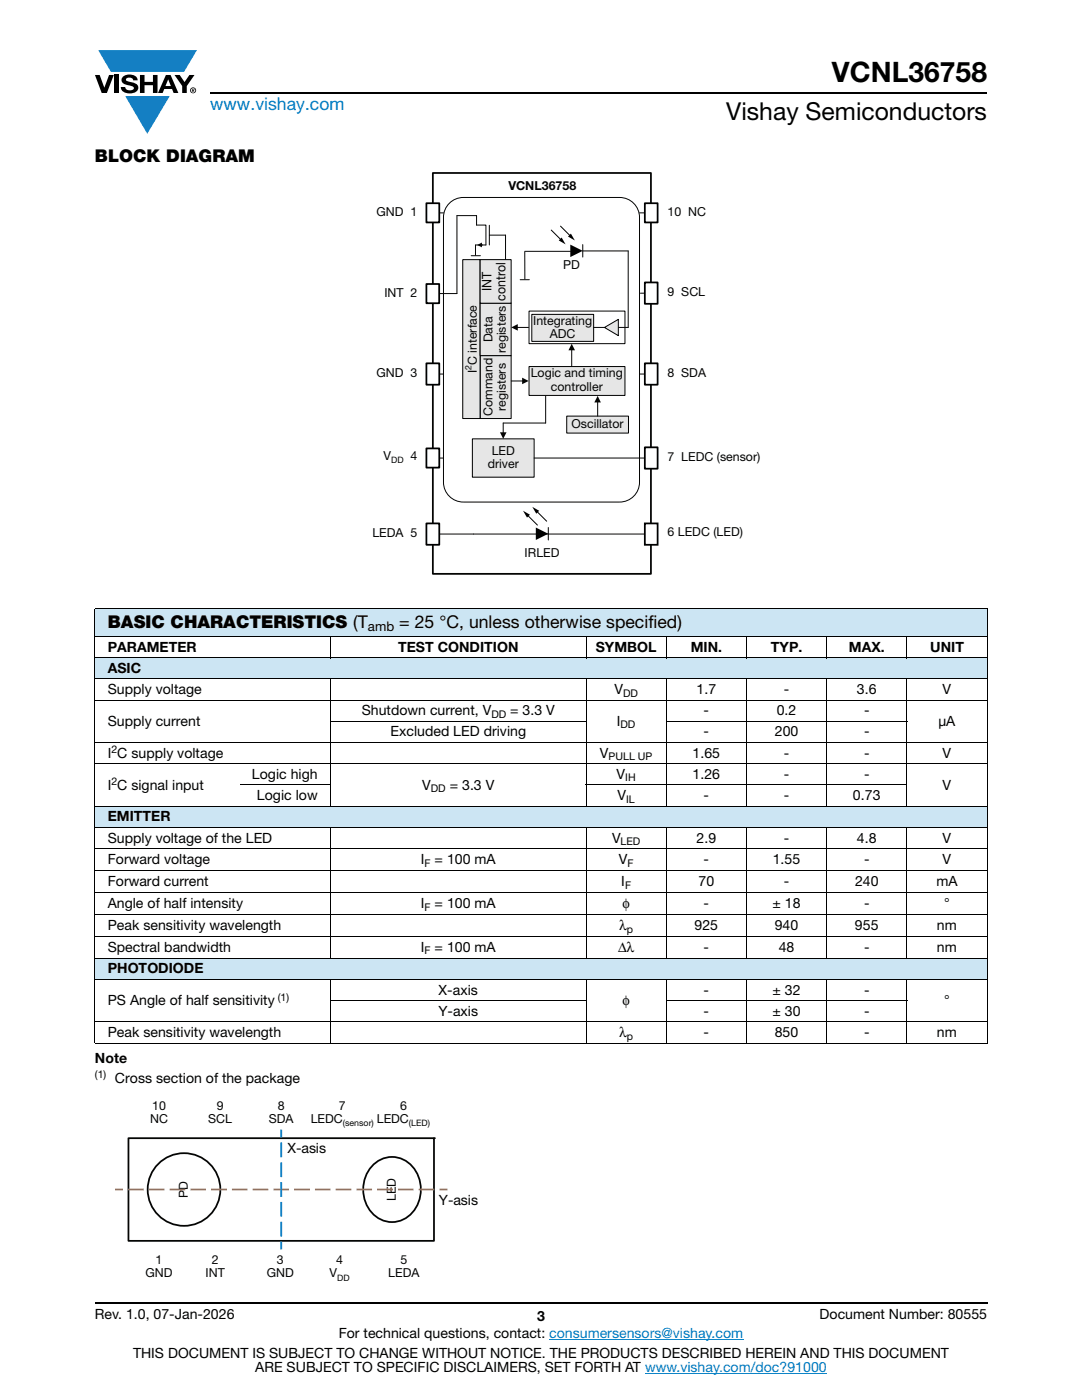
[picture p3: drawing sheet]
<svg xmlns="http://www.w3.org/2000/svg" width="216mm" height="279mm" viewBox="0 0 216 279" stroke-linecap="round" stroke-linejoin="round" font-family="sans-serif">
<g fill="#147fc3">
<path d="M19.6 10h19.7l-2.6 4.3h-1.1h-13.5z"/>
<path d="M25 19.2h8.9l-4.5 7.5z"/>
</g>
<g fill="#000">
<path d="M18.9 15h1l.9 2.5 1-2.5h.9l-1.4 3.6h-1zM22.9 15h.9v3.6h-.9zM24.6 15.3a2.1 2.1 0 0 1 2.8 .3l.1 .4h-.9a.79 .79 0 0 0-.7-.5 .79 .79 0 0 0-.8 .4l.3 .3 1 .2a1.08 1.08 0 0 1 1.2 1 1.08 1.08 0 0 1-1.1 1.2 1.73 1.73 0 0 1-2.4-1.2h.9a.96 .96 0 0 0 .8 .6 .96 .96 0 0 0 .9-.4 1.31 1.31 0 0 0-1.2-.6 1.03 1.03 0 0 1-1.1-.6 1.03 1.03 0 0 1 .2-1.1zM27.9 15h.9v1.3h1.7v-1.3h.9v3.6h-.9v-1.6h-1.7v1.6h-.9zM34.8 15h1.1l.9 1.4 1-1.4h1l-1.5 2.2v1.4h-.9v-1.4z"/>
<path d="M33.6 15.9l.5 1.3h-1.1zM33.1 15l-1.6 3.6h1l.3-.8h1.5l.3 .8h1l-1.6-3.6z"/>
<path d="M38.4 17.8h.2v.2h-.2zM38.3 17.7v.7h.1v-.3l.4 .3-.2-.3 .2-.2-.1-.2z"/>
<path d="M38.1 18a.46 .46 0 0 1 .9 0 .46 .46 0 0 1-.9 0zM37.9 18a.6 .6 0 0 0 1.2 0 .6 .6 0 0 0-1.2 0z"/>
</g>
<path d="M42 18.6h155M18.9 260h178.1" fill="none" stroke="#000" stroke-width=".36"/>
<path d="M109.6 267.3h38.7M128.7 274h36.3" fill="none" stroke="#007ec4" stroke-width=".2"/>
<g fill="#cce5f3">
<path d="M18.9 121.5h178.1v5.5h-178.1z"/>
<path d="M18.9 131.3h178.1v4.2h-178.1z"/>
<path d="M18.9 160.9h178.1v4.2h-178.1z"/>
<path d="M18.9 191.2h178.1v4.3h-178.1z"/>
</g>
<g fill="none" stroke="#000" stroke-width=".2">
<path d="M18.9 121.5h178.1M18.9 127h178.1M18.9 131.3h178.1M18.9 135.5h178.1M18.9 139.7h178.1M18.9 121.6v86.5M66 126.9v4.4M66 135.4v25.6M116.9 126.9v4.4M116.9 135.4v25.6M132.9 126.9v4.4M132.9 135.4v25.6"/>
<path d="M148.9 126.9v4.4M148.9 135.4v25.6M165 126.9v4.4M165 135.4v25.6M181 126.9v4.4M181 135.4v25.6M197 121.6v86.5M18.9 148.2h178.1M18.9 152.4h178.1M47.9 156.7h18.1M65.9 144h51.1M116.9 156.7h64.1"/>
<path d="M132.9 144h48.1M18.9 160.9h178.1M18.9 165.1h178.1M18.9 169.4h178.1M18.9 173.8h178.1M18.9 178.2h178.1M66 165v26.3M116.9 165v26.3M132.9 165v26.3M148.9 165v26.3M165 165v26.3M181 165v26.3"/>
<path d="M18.9 182.6h178.1M18.9 186.8h178.1M18.9 191.2h178.1M18.9 195.5h178.1M65.9 199.7h51.1M66 195.4v12.9M116.9 195.4v12.9M132.9 199.7h48.1M132.9 195.4v12.9M148.9 195.4v12.9M165 195.4v12.9M181 195.4v12.9"/>
<path d="M18.9 203.9h178.1M18.9 208.2h178.1"/>
</g>
<path d="M94.3 87.6h12.3v7.6h-12.3z" fill="#e6e6e6"/>
<path d="M94.3 87.6h12.3v7.6h-12.3z" fill="none" stroke="#000" stroke-width=".2"/>
<path d="M105.6 62.1h19.1v6.5h-19.1z" fill="none" stroke="#040503" stroke-width=".2"/>
<path d="M86.4 34.5h43.5v80h-43.5z" fill="none" stroke="#040503" stroke-width=".35"/>
<path d="M113.1 83h12.3v3.4h-12.3z" fill="#e6e6e6"/>
<path d="M113.1 83h12.3v3.4h-12.3z" fill="none" stroke="#000" stroke-width=".2"/>
<path d="M105.6 73.2h19.1v5.7h-19.1z" fill="#e6e6e6"/>
<path d="M105.6 73.2h19.1v5.7h-19.1z" fill="none" stroke="#000" stroke-width=".2"/>
<path d="M114.1 69.5v3.7" fill="none" stroke="#040503" stroke-width=".2"/>
<path d="M114.1 68.6l.6 1.3h-1.3z" fill="#040503"/>
<path d="M119.3 80.2v2.8" fill="none" stroke="#040503" stroke-width=".2"/>
<path d="M119.3 79l.6 1.3h-1.3z" fill="#040503"/>
<path d="M123.4 65.3h1.9" fill="none" stroke="#040503" stroke-width=".2"/>
<path d="M120.6 65.4l2.8-1.7v3.3z" fill="#e6e6e6"/>
<path d="M120.6 65.4l2.8-1.7v3.3z" fill="none" stroke="#000" stroke-width=".2"/>
<path d="M125.3 50.1v15.2" fill="none" stroke="#040503" stroke-width=".2"/>
<path d="M95.8 71h6.2v12.5h-6.2z" fill="#e6e6e6"/>
<path d="M95.8 71h6.2v12.5h-6.2z" fill="none" stroke="#000" stroke-width=".2"/>
<path d="M92.3 51.8h3.5v31.7h-3.5z" fill="#e6e6e6"/>
<path d="M92.3 51.8h3.5v31.7h-3.5z" fill="none" stroke="#000" stroke-width=".2"/>
<path d="M95.8 60.5h6.2v10.5h-6.2z" fill="#e6e6e6"/>
<path d="M95.8 60.5h6.2v10.5h-6.2z" fill="none" stroke="#000" stroke-width=".2"/>
<path d="M95.8 51.8h6.2v8.7h-6.2z" fill="#e6e6e6"/>
<path d="M95.8 51.8h6.2v8.7h-6.2z" fill="none" stroke="#000" stroke-width=".2"/>
<path d="M106.1 62.7h12.4v5.4h-12.4z" fill="#e6e6e6"/>
<path d="M106.1 62.7h12.4v5.4h-12.4z" fill="none" stroke="#000" stroke-width=".2"/>
<path d="M89.7 40.6a4 4 0 0 1 2.8-1.2h31.1a4 4 0 0 1 4 4v52.8a4 4 0 0 1-4 4h-31.1a4 4 0 0 1-4-4v-52.8a4 4 0 0 1 1.2-2.8zM104.7 50.2h9.1M100.4 84.4v2.1" fill="none" stroke="#040503" stroke-width=".2"/>
<path d="M99.8 86.3h1.3l-.7 1.3z" fill="#040503"/>
<g fill="none" stroke="#040503" stroke-width=".2">
<path d="M103.8 55.8h1.8M104.7 50.3v5.4M116.3 50.1h9.1M127.6 42.5h1.2M127.8 58.5h1.1M87.7 74.6h.8M102 76h2.4M108.9 79v5.4h-8.5M118.5 65.3h2.1M127.6 74.6h1.2M87.7 91.4h.8M106.6 91.4h22.3"/>
<path d="M87.7 106.6h41.1"/>
</g>
<path d="M104.2 75.4l1.3 .6-1.3 .7z" fill="#040503"/>
<path d="M103 65.3h2.5" fill="none" stroke="#040503" stroke-width=".2"/>
<path d="M102 65.3l1.3-.6v1.3z" fill="#040503"/>
<path d="M94.9 48.9v2.1M96 48.9h1" fill="none" stroke="#040503" stroke-width=".2"/>
<path d="M95.2 48.9l1-.5v1z" fill="#040503"/>
<path d="M87.7 42.5h.8M94 51h1.9M94.9 48.9h1.4M97 48.9v-4h-1.9v-1.9h-3.9v15.6h-3.4M97.6 46.9h3.3v4.9M97.6 45v3.9" fill="none" stroke="#040503" stroke-width=".2"/>
<path d="M110 45.9l2 2M111.8 45.1l2 2M116.3 48.8v2.5" fill="none" stroke="#000" stroke-width=".2"/>
<path d="M112.1 47.4l.8 1.4-1.4-.8zM113.9 46.6l.8 1.4-1.4-.8zM113.8 48.8l2.5 1.3-2.5 1.2z" fill="#000"/>
<path d="M128.7 104.5h2.5v4.2h-2.5z" fill="#fff"/>
<path d="M128.7 104.5h2.5v4.2h-2.5z" fill="none" stroke="#000" stroke-width=".35"/>
<path d="M128.7 40.6h2.5v3.8h-2.5z" fill="#fff"/>
<path d="M128.7 40.6h2.5v3.8h-2.5z" fill="none" stroke="#000" stroke-width=".35"/>
<path d="M128.7 72.5h2.5v4.3h-2.5z" fill="#fff"/>
<path d="M128.7 72.5h2.5v4.3h-2.5z" fill="none" stroke="#000" stroke-width=".35"/>
<path d="M128.7 89.3h2.5v4.2h-2.5z" fill="#fff"/>
<path d="M128.7 89.3h2.5v4.2h-2.5z" fill="none" stroke="#000" stroke-width=".35"/>
<path d="M128.7 56.4h2.5v4.2h-2.5z" fill="#fff"/>
<path d="M128.7 56.4h2.5v4.2h-2.5z" fill="none" stroke="#000" stroke-width=".35"/>
<path d="M85.1 104.5h2.6v4.2h-2.6z" fill="#fff"/>
<path d="M85.1 104.5h2.6v4.2h-2.6z" fill="none" stroke="#000" stroke-width=".35"/>
<path d="M85.1 40.6h2.6v3.8h-2.6z" fill="#fff"/>
<path d="M85.1 40.6h2.6v3.8h-2.6z" fill="none" stroke="#000" stroke-width=".35"/>
<path d="M85.1 72.5h2.6v4.3h-2.6z" fill="#fff"/>
<path d="M85.1 72.5h2.6v4.3h-2.6z" fill="none" stroke="#000" stroke-width=".35"/>
<path d="M85.1 56.7h2.5v3.8h-2.5z" fill="#fff"/>
<path d="M85.1 56.7h2.5v3.8h-2.5z" fill="none" stroke="#000" stroke-width=".35"/>
<path d="M85.1 89.5h2.6v3.8h-2.6z" fill="#fff"/>
<path d="M85.1 89.5h2.6v3.8h-2.6z" fill="none" stroke="#000" stroke-width=".35"/>
<path d="M105.3 102.8l1.9 2M107.1 102l2 2M109.4 105.3v2.5" fill="none" stroke="#000" stroke-width=".2"/>
<path d="M104.4 101.9l1.3 .8-.5 .6zM106.9 105.3l2.5 1.2-2.5 1.3zM106.2 101.2l1.4 .7-.6 .6z" fill="#000"/>
<path d="M25.6 227.2h61v20.4h-61z" fill="none" stroke="#040503" stroke-width=".35"/>
<circle cx="86.6" cy="227.2" r=".18" fill="#040503"/>
<g fill="none" stroke="#040503" stroke-width=".35">
<path d="M74.2 232.8a5.4 5.4 0 0 1 9.1 1.6 6.7 6.7 0 0 1-4.1 9.4 6 6 0 0 1-6.7-6.4 7 7 0 0 1 1.7-4.6z"/>
<circle cx="36.7" cy="237.4" r="7.3"/>
</g>
<path d="M22.9 237.4h1.6M87.7 237.4h1.6" fill="none" stroke="#f16b22" stroke-width=".35"/>
<path d="M25.6 237.4h61.6" fill="none" stroke="#f16b22" stroke-width=".35" stroke-dasharray="3.1 1" stroke-linecap="butt"/>
<path d="M56.1 225.4v1.6M56.1 247.8v1.6" fill="none" stroke="#147fc3" stroke-width=".35"/>
<path d="M56.1 228v19.3" fill="none" stroke="#147fc3" stroke-width=".35" stroke-dasharray="3 1" stroke-linecap="butt"/>
<text font-size="5.6" x="166" y="16.4">VCNL36758</text>
<text font-size="4.9" x="144.9" y="24">Vishay Semiconductors</text>
<text font-size="3.5" fill="#007ec4" x="42" y="21.9">www.vishay.com</text>
<g font-size="3.5">
<text x="18.9" y="32.3">BLOCK DIAGRAM</text>
<text x="21.5" y="125.3">BASIC CHARACTERISTICS (T</text>
<text x="79.7" y="125.3">= 25 °C, unless otherwise specified)</text>
</g>
<g font-size="2.8">
<text x="21.5" y="130">PARAMETER</text>
<text x="79.5" y="130">TEST CONDITION</text>
<text x="118.9" y="130">SYMBOL</text>
<text x="137.8" y="130">MIN.</text>
<text x="153.8" y="130">TYP.</text>
<text x="169.4" y="130">MAX.</text>
<text x="185.6" y="130">UNIT</text>
<text x="21.5" y="134.3">ASIC</text>
<text x="21.5" y="138.5">Supply voltage</text>
<text x="72.2" y="142.7">Shutdown current, V</text>
<text x="101.8" y="142.7">= 3.3 V</text>
<text x="122.6" y="138.5">V</text>
<text x="139" y="138.5">1.7</text>
<text x="140.4" y="142.7">-</text>
<text x="155" y="142.7">0.2</text>
<text x="156.4" y="138.5">-</text>
<text x="171" y="138.5">3.6</text>
<text x="172.4" y="142.7">-</text>
<text x="188.1" y="138.5">V</text>
<text x="21.5" y="144.9">Supply current</text>
<text x="77.9" y="147">Excluded LED driving</text>
<text x="123.1" y="144.9">I</text>
<text x="140.4" y="147">-</text>
<text x="154.6" y="147">200</text>
<text x="172.4" y="147">-</text>
<text x="187.3" y="144.9">μA</text>
<text x="21.5" y="151.2">I C supply voltage</text>
<text x="50.3" y="155.4">Logic high</text>
<text x="119.7" y="151.2">V</text>
<text x="123" y="155.4">V</text>
<text x="138.2" y="151.2">1.65</text>
<text x="138.2" y="155.4">1.26</text>
<text x="156.4" y="151.2">-</text>
<text x="156.4" y="155.4">-</text>
<text x="172.4" y="151.2">-</text>
<text x="172.4" y="155.4">-</text>
<text x="188.1" y="151.2">V</text>
<text x="21.5" y="157.6">I C signal input</text>
<text x="51.3" y="159.7">Logic low</text>
<text x="84.2" y="157.6">V</text>
<text x="89.7" y="157.6">= 3.3 V</text>
<text x="123.2" y="159.7">V</text>
<text x="140.4" y="159.7">-</text>
<text x="156.4" y="159.7">-</text>
<text x="170.2" y="159.7">0.73</text>
<text x="188.1" y="157.6">V</text>
<text x="21.5" y="163.9">EMITTER</text>
<text x="21.5" y="168.1">Supply voltage of the LED</text>
<text x="21.5" y="172.5">Forward voltage</text>
<text x="84" y="172.5">I</text>
<text x="86.7" y="172.5">= 100 mA</text>
<text x="122.1" y="168.1">V</text>
<text x="123.5" y="172.5">V</text>
<text x="139" y="168.1">2.9</text>
<text x="140.4" y="172.5">-</text>
<text x="154.2" y="172.5">1.55</text>
<text x="156.4" y="168.1">-</text>
<text x="171" y="168.1">4.8</text>
<text x="172.4" y="172.5">-</text>
<text x="188.1" y="172.5">V</text>
<text x="188.1" y="168.1">V</text>
<text x="21.5" y="176.9">Forward current</text>
<text x="124" y="176.9">I</text>
<text x="139.4" y="176.9">70</text>
<text x="156.4" y="176.9">-</text>
<text x="170.6" y="176.9">240</text>
<text x="186.8" y="176.9">mA</text>
<text x="21.5" y="185.6">Peak sensitivity wavelength</text>
<text x="21.5" y="181.3">Angle of half intensity</text>
<text x="84" y="181.3">I</text>
<text x="86.7" y="181.3">= 100 mA</text>
<text x="123.5" y="185.6">λ</text>
<text x="124.2" y="181.3">φ</text>
<text x="138.6" y="185.6">925</text>
<text x="140.4" y="181.3">-</text>
<text x="154.1" y="181.3">± 18</text>
<text x="154.6" y="185.6">940</text>
<text x="170.6" y="185.6">955</text>
<text x="172.4" y="181.3">-</text>
<text x="187" y="185.6">nm</text>
<text x="188.4" y="181.3">°</text>
<text x="21.5" y="189.9">Spectral bandwidth</text>
<text x="84" y="189.9">I</text>
<text x="86.7" y="189.9">= 100 mA</text>
<text x="123.3" y="189.9">Δλ</text>
<text x="140.4" y="189.9">-</text>
<text x="155.4" y="189.9">48</text>
<text x="172.4" y="189.9">-</text>
<text x="187" y="189.9">nm</text>
<text x="21.5" y="194.3">PHOTODIODE</text>
<text x="21.5" y="200.6">PS Angle of half sensitivity</text>
<text x="87.5" y="202.7">Y-axis</text>
<text x="87.5" y="198.5">X-axis</text>
<text x="124.2" y="200.6">φ</text>
<text x="140.4" y="202.7">-</text>
<text x="140.4" y="198.5">-</text>
<text x="154.1" y="202.7">± 30</text>
<text x="154.1" y="198.5">± 32</text>
<text x="172.4" y="202.7">-</text>
<text x="172.4" y="198.5">-</text>
<text x="188.4" y="200.6">°</text>
<text x="21.5" y="207">Peak sensitivity wavelength</text>
<text x="123.5" y="207">λ</text>
<text x="140.4" y="207">-</text>
<text x="154.6" y="207">850</text>
<text x="172.4" y="207">-</text>
<text x="187" y="207">nm</text>
<text x="18.9" y="212.2">Note</text>
<text x="22.9" y="216">Cross section of the package</text>
<text x="18.9" y="263.3">Rev. 1.0, 07-Jan-2026</text>
<text x="107.2" y="263.6">3</text>
<text x="163.6" y="263.3">Document Number: 80555</text>
<text x="67.6" y="267.1">For technical questions, contact: consumersensors@vishay.com</text>
<text x="26.5" y="271">THIS DOCUMENT IS SUBJECT TO CHANGE WITHOUT NOTICE. THE PRODUCTS DESCRIBED HEREIN AND THIS DOCUMENT</text>
<text x="50.9" y="273.8">ARE SUBJECT TO SPECIFIC DISCLAIMERS, SET FORTH AT www.vishay.com/doc?91000</text>
</g>
<g font-size="2.8" fill="#040503">
<text x="57.3" y="230.1">X-asis</text>
<text x="87.6" y="240.5">Y-asis</text>
</g>
<g font-size="2.6" fill="#040503">
<text x="98" y="58.1" transform="rotate(-90 98 58.1)">INT</text>
<text x="100.9" y="60" transform="rotate(-90 100.9 60)">control</text>
</g>
<text font-size="2.6" x="73.4" y="125.9">amb</text>
<g font-size="2.5" fill="#040503">
<text x="101.4" y="38">VCNL36758</text>
<text x="75.1" y="43.1">GND 1</text>
<text x="133.2" y="43.1">10 NC</text>
<text x="112.3" y="53.7">PD</text>
<text x="76.7" y="59.2">INT 2</text>
<text x="133.2" y="59.1">9 SCL</text>
<text x="106.4" y="64.9">Integrating</text>
<text x="98.3" y="68.3" transform="rotate(-90 98.3 68.3)">Data</text>
<text x="100.9" y="70.5" transform="rotate(-90 100.9 70.5)">registers</text>
<text x="109.7" y="67.5">ADC</text>
<text x="75.1" y="75.2">GND 3</text>
<text x="95.2" y="74.5" transform="rotate(-90 95.2 74.5)">I C interface</text>
<text x="105.9" y="75.3">Logic and timing</text>
<text x="109.9" y="78">controller</text>
<text x="133.2" y="75.2">8 SDA</text>
<text x="98.3" y="83" transform="rotate(-90 98.3 83)">Command</text>
<text x="100.9" y="82" transform="rotate(-90 100.9 82)">registers</text>
<text x="114" y="85.5">Oscillator</text>
<text x="76.5" y="91.8">V</text>
<text x="81.9" y="91.8">4</text>
<text x="97.3" y="93.5">driver</text>
<text x="98.1" y="90.8">LED</text>
<text x="133.2" y="92">7 LEDC (sensor)</text>
<text x="74.3" y="107.2">LEDA 5</text>
<text x="133.2" y="107">6 LEDC (LED)</text>
<text x="104.7" y="111.2">IRLED</text>
<text x="30.4" y="221.4">10</text>
<text x="43.2" y="221.4">9</text>
<text x="55.4" y="221.4">8</text>
<text x="67.6" y="221.4">7</text>
<text x="79.8" y="221.4">6</text>
<text x="29.9" y="224.1">NC</text>
<text x="41.5" y="224.1">SCL</text>
<text x="53.6" y="224.1">SDA</text>
<text x="62" y="224.1">LEDC</text>
<text x="75.2" y="224.1">LEDC</text>
<text x="37.5" y="239.1" transform="rotate(-90 37.5 239.1)">PD</text>
<text x="79" y="239.7" transform="rotate(-90 79 239.7)">LED</text>
<text x="29" y="254.9">GND</text>
<text x="31" y="252.2">1</text>
<text x="41" y="254.9">INT</text>
<text x="42.3" y="252.2">2</text>
<text x="53.2" y="254.9">GND</text>
<text x="55.2" y="252.2">3</text>
<text x="65.8" y="254.9">V</text>
<text x="67.1" y="252.2">4</text>
<text x="77.5" y="254.9">LEDA</text>
<text x="79.9" y="252.2">5</text>
</g>
<g font-size="2.1">
<text x="98" y="143.3">DD</text>
<text x="124.3" y="139">DD</text>
<text x="123.8" y="145.4">DD</text>
<text x="22.2" y="150.4">2</text>
<text x="121.4" y="151.7">PULL UP</text>
<text x="124.8" y="156">IH</text>
<text x="22.2" y="156.7">2</text>
<text x="86" y="158.1">DD</text>
<text x="124.9" y="160.2">IL</text>
<text x="84.7" y="173">F</text>
<text x="123.8" y="168.7">LED</text>
<text x="125.2" y="173">F</text>
<text x="124.7" y="177.4">F</text>
<text x="84.7" y="181.8">F</text>
<text x="84.7" y="190.4">F</text>
<text x="125.1" y="186.1">p</text>
<text x="55.4" y="199.8">(1)</text>
<text x="125.1" y="207.5">p</text>
<text x="18.9" y="215.2">(1)</text>
</g>
<g font-size="1.8" fill="#040503">
<text x="94.1" y="73.9" transform="rotate(-90 94.1 73.9)">2</text>
<text x="78.1" y="92.5">DD</text>
<text x="68.4" y="224.8">(sensor)</text>
<text x="81.6" y="224.8">(LED)</text>
<text x="67.3" y="255.6">DD</text>
</g>
</svg>
